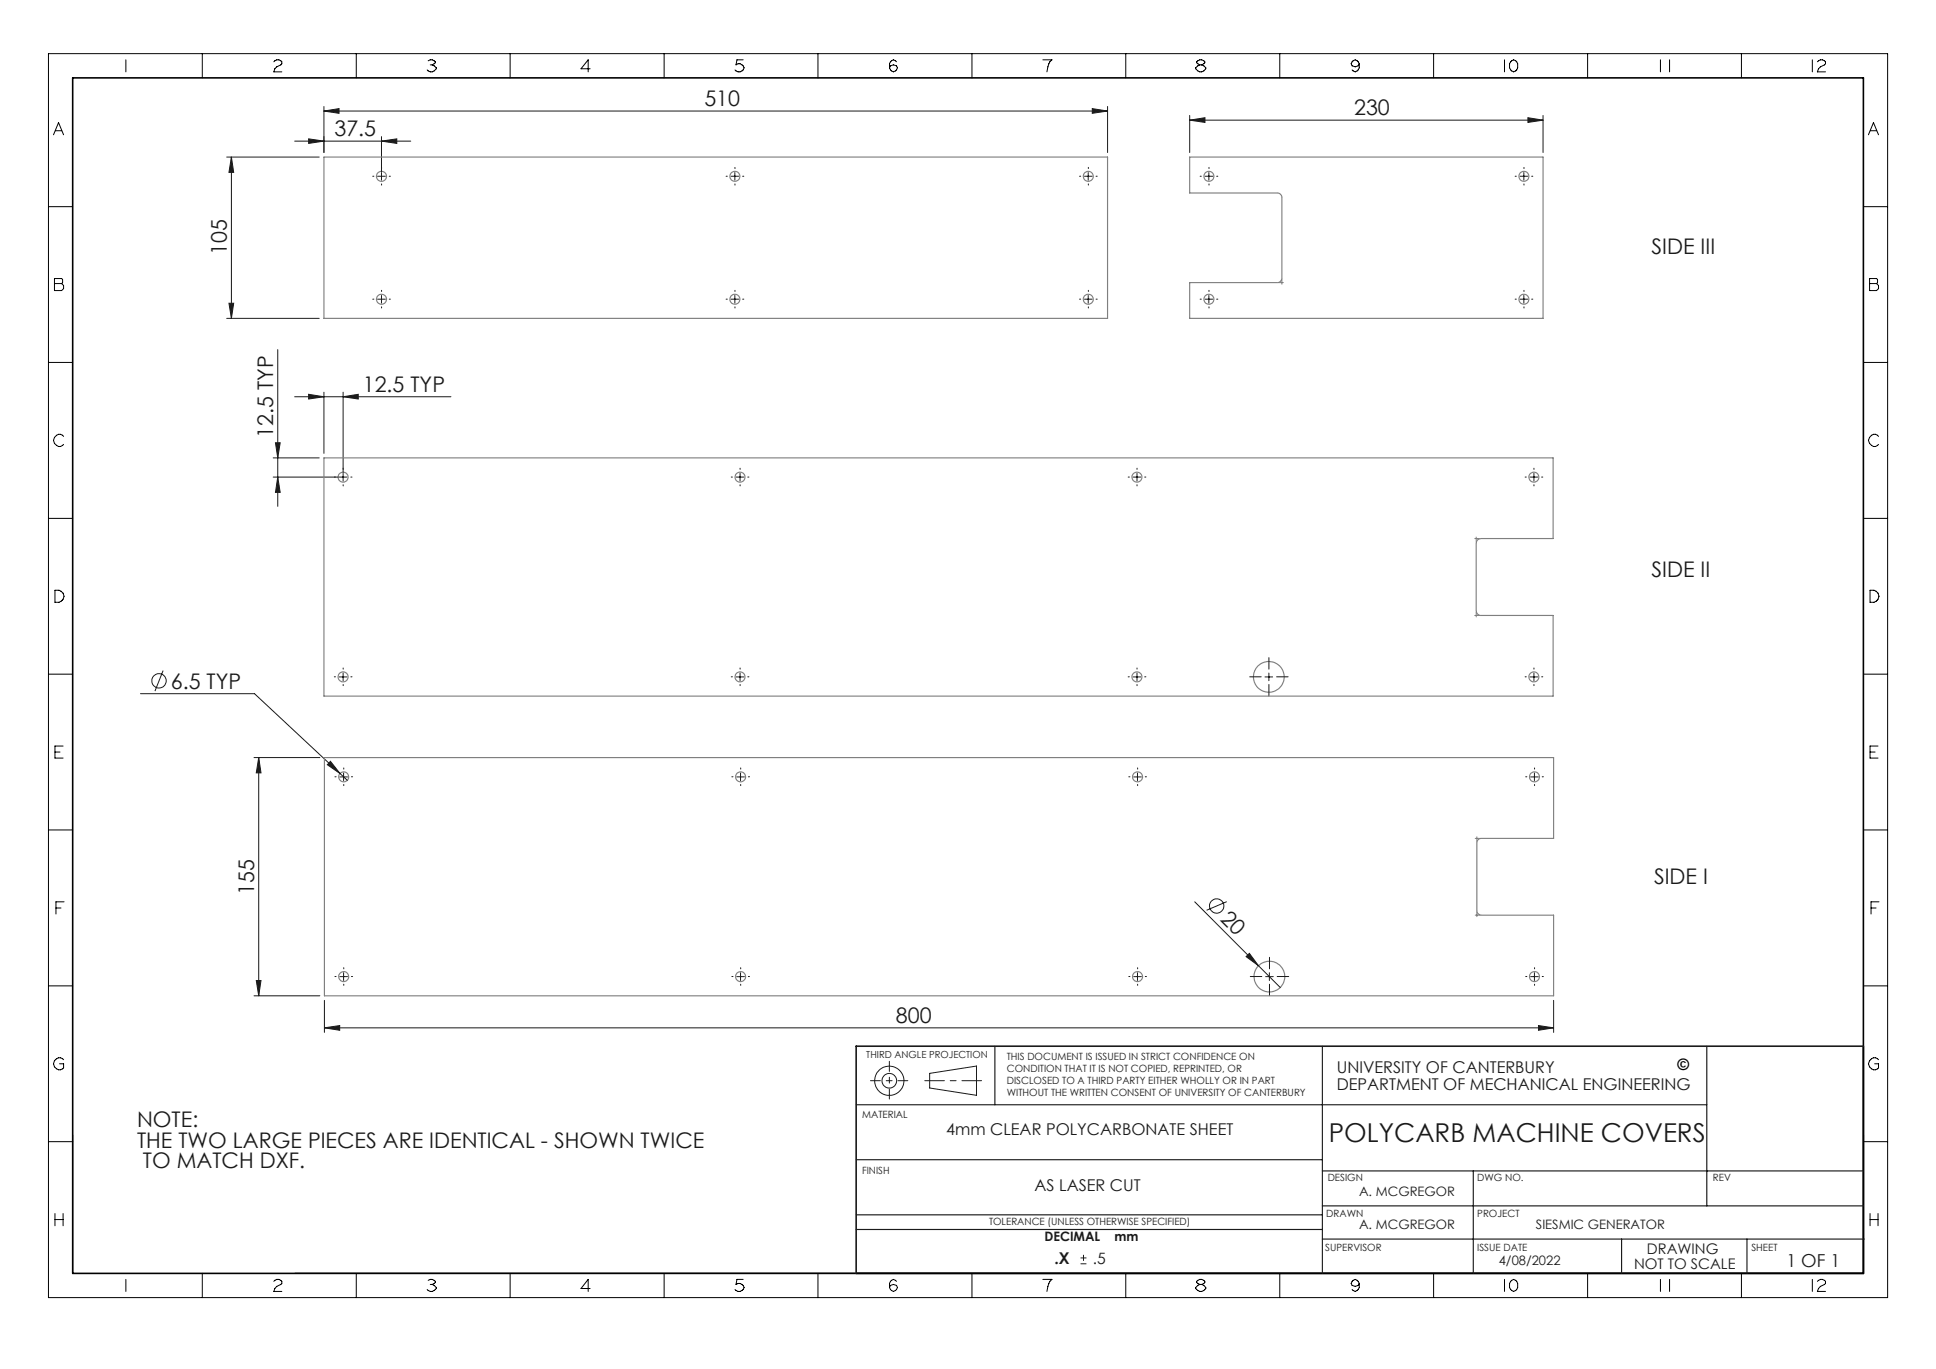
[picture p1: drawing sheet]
<svg xmlns="http://www.w3.org/2000/svg" width="420mm" height="297mm" viewBox="0 0 420 297" stroke-linecap="round" stroke-linejoin="round" font-family="sans-serif">
<g fill="none" stroke="#191924" stroke-width=".22">
<path d="M49.2 34.1h20.1M50.2 34.1v35M50.2 34.1l.5 3.3h-1zM63.9 30.6h25.2M67 30.1l3.3 .5-3.3 .5zM70.3 24.1l3.3-.5v1zM70.3 23.1v10M70.3 24.1h170M81.9 38.2h1.7M82.8 30.6l3.3-.5v1zM82.8 29.6v7.6M82.8 37.4v1.7"/>
<path d="M158.6 38.2h1.7M159.4 37.4v1.7M235.3 38.2h1.6M236.1 37.4v1.7M237 23.6l3.3 .5-3.3 .5zM240.3 23.1v10M258.1 26.1l3.3-.6v1.1zM258.1 25v8.1M258.1 26.1h76.7M261.4 38.2h1.7M262.3 37.4v1.7M329.8 38.2h1.6"/>
<path d="M330.6 37.4v1.7M331.5 25.5l3.3 .6-3.3 .5zM334.8 25v8.1M49.2 69.1h20.1M49.7 65.8h1l-.5 3.3zM60.3 75.8v34.1M81.9 64.9h1.7M82.8 64.1v1.7M158.6 64.9h1.7M159.4 64.1v1.7M235.3 64.9h1.6M236.1 64.1v1.7"/>
<path d="M261.4 64.9h1.7M262.3 64.1v1.7M329.8 64.9h1.6M330.6 64.1v1.7M59.3 99.3h10M59.8 96.1h1l-.5 3.2zM63.9 86.1h33.9M67 85.5l3.3 .6-3.3 .5zM70.3 85.1v13.3M74.4 86.1l3.3-.6v1.1zM74.4 85.1v17.4M59.3 103.5h14.1"/>
<path d="M60.3 103.5l.5 3.3h-1zM73.6 103.5h1.6M74.4 102.7v1.6M159.7 103.5h1.7M160.5 102.7v1.6M245.8 103.5h1.7M246.7 102.7v1.6M331.9 103.5h1.7M332.8 102.7v1.6M30.5 150.5h24.7l20.2 18.8M35.4 145.5l-1.8 4.4M73.6 146.9h1.6"/>
<path d="M74.4 146v1.7M159.7 146.9h1.7M160.5 146v1.7M245.8 146.9h1.7M246.7 146v1.7M274.4 146.9h1.7M275.3 146v1.7M331.9 146.9h1.7M332.8 146v1.7M55.1 164.4h14.3M56.1 164.4v51.6M56.1 164.4l.5 3.3h-1z"/>
<path d="M71.7 165.2l2.1 2.6-2.8-1.9zM73.7 168.6h1.7M74.5 167.7v1.7M159.8 168.6h1.7M160.7 167.7v1.7M246 168.6h1.6M246.8 167.7v1.7M332.1 168.6h1.6M332.9 167.7v1.7M259.2 195.6l13.8 13.9M266.1 195.6l-4.3 1.9M55.1 216h14.3"/>
<path d="M55.6 212.7h1l-.5 3.3zM70.4 217v7M73.7 211.9h1.7M74.5 211v1.7M159.8 211.9h1.7M160.7 211v1.7M246 211.9h1.6M246.8 211v1.7M270.3 207.5l.7-.7 2 2.7zM273 209.5l4.7 4.7M274.6 211.9h1.6M275.4 211v1.7"/>
<path d="M332.1 211.9h1.6M332.9 211v1.7M337 217v7M70.4 223l3.3-.5v1zM70.4 223h266.6M201.7 232.9l10.1-1.6v6.3l-10.1-1.6zM333.8 222.5l3.2 .5-3.2 .5zM234.4 274.2h1.3M234.4 272.9h1.3M235.1 272.2v1.3"/>
<circle cx="34.5" cy="147.7" r="1.55"/>
<circle cx="264" cy="196.6" r="1.55"/>
<circle cx="192.9" cy="234.5" r="3.2"/>
<circle cx="192.9" cy="234.5" r="1.58"/>
</g>
<g fill="none" stroke="#808080" stroke-width=".25">
<path d="M70.3 34.1h170v35h-170zM258.1 34.1h76.7v35h-76.7v-7.8h19a1.02 1.02 0 0 0 1-1v-17.4a1.02 1.02 0 0 0-1-1h-19zM70.3 99.3h266.6v17.5l-15.8 .1a.97 .97 0 0 0-.8 1v14.8a.97 .97 0 0 0 1 .8h15.6v17.5h-266.6zM70.4 164.4h266.6v17.5h-15.8a.97 .97 0 0 0-.8 1v14.7a1.02 1.02 0 0 0 1 .9h15.6v17.5h-266.6z"/>
<circle cx="82.8" cy="38.3" r="1.08"/>
<circle cx="159.4" cy="38.3" r="1.08"/>
<circle cx="236.1" cy="38.3" r="1.09"/>
<circle cx="262.2" cy="38.3" r="1.08"/>
<circle cx="330.6" cy="38.3" r="1.08"/>
<circle cx="82.8" cy="64.9" r="1.08"/>
<circle cx="159.4" cy="64.9" r="1.08"/>
<circle cx="236.1" cy="64.9" r="1.09"/>
<circle cx="262.2" cy="64.9" r="1.08"/>
<circle cx="330.6" cy="64.9" r="1.08"/>
<circle cx="74.4" cy="103.5" r="1.08"/>
<circle cx="160.5" cy="103.5" r="1.08"/>
<circle cx="246.7" cy="103.5" r="1.08"/>
<circle cx="332.8" cy="103.5" r="1.08"/>
<circle cx="74.4" cy="146.8" r="1.08"/>
<circle cx="160.5" cy="146.8" r="1.08"/>
<circle cx="246.7" cy="146.8" r="1.08"/>
<circle cx="275.3" cy="146.8" r="3.3"/>
<circle cx="332.8" cy="146.8" r="1.08"/>
<circle cx="74.6" cy="168.5" r="1.08"/>
<circle cx="160.7" cy="168.5" r="1.09"/>
<circle cx="246.8" cy="168.5" r="1.08"/>
<circle cx="332.9" cy="168.5" r="1.08"/>
<circle cx="74.6" cy="211.9" r="1.08"/>
<circle cx="160.7" cy="211.9" r="1.09"/>
<circle cx="246.8" cy="211.9" r="1.08"/>
<circle cx="275.4" cy="211.9" r="3.3"/>
<circle cx="332.9" cy="211.9" r="1.08"/>
</g>
<g fill="none" stroke="#000" stroke-width=".22">
<path d="M10.5 11.6h399v269.9h-399zM27.3 13v2.6M43.9 11.6v5.3M59.4 13.4a.92 .92 0 0 1 1-.4 .92 .92 0 0 1 .7 .8l-1.5 1.1-.2 .7h1.7M77.3 11.6v5.3M92.9 13.2a.96 .96 0 0 1 1.5 .4l-.6 .5M93.3 14.1h.5M93.8 14.1l.9 .6a1.11 1.11 0 0 1-.9 .9 1.11 1.11 0 0 1-1.1-.4M110.7 11.6v5.3M128 14.9h-2l1.6-1.9v2.6M144.1 11.6v5.3M161.2 13h-1.3l-.2 1.1a1.08 1.08 0 0 1 1.7 .6 1.11 1.11 0 0 1-.8 .9 1.11 1.11 0 0 1-1.1-.4"/>
<path d="M177.4 11.6v5.3M193.2 14.3l.6-.2 .7 .2a.87 .87 0 0 1-.7 1.3 .87 .87 0 0 1-.6-1.3zM194.5 13.4l-.2-.2a.87 .87 0 0 0-1.3 .6v.9M210.9 11.6v5.3M226.2 13h2a3.4 3.4 0 0 0-1.1 2.6M244.2 11.6v5.3M260.3 14.1l-.7-.5a.92 .92 0 0 1 .9-.6 .92 .92 0 0 1 .9 .6l-.7 .5M260.3 14.1l-.9 .6a1.11 1.11 0 0 0 1.1 .9 1.11 1.11 0 0 0 1.1-.9l-.9-.6M260.3 14.1h.4M277.6 11.6v5.3M293.3 13.4l.2-.2a.91 .91 0 0 1 1.4 .6l-.3 .5-.6 .2-.7-.2-.2-.5zM294.9 13.8v.9a.91 .91 0 0 1-1.4 .7l-.2-.2"/>
<path d="M311 11.6v5.3M326.4 13v2.6M327.7 13.4l.2-.2a.87 .87 0 0 1 1.3 .6v.9a.87 .87 0 0 1-1.3 .7l-.4-.7v-.9zM344.4 11.6v5.3M360.2 13v2.6M362.2 13v2.6M377.8 11.6v5.3M393.2 13v2.6M394.3 13.4a1.1 1.1 0 0 1 1.7 0v.4l-1.1 .7-.4 .4-.2 .7h1.7M11.6 29.2l1.1-2.6 1.1 2.6M12 28.4h1.4M405.3 29.2l1.1-2.6 1.1 2.6"/>
<path d="M405.8 28.4h1.3M10.5 44.8h5.3M404.2 44.8h5.3M10.5 78.6h5.3M11.8 60.4h1.6l.2 .2v.7l-.2 .2 .4 .4v.7l-.4 .4h-1.6zM11.8 61.5h1.6M404.2 78.6h5.3M405.6 60.4h1.5l.2 .2v.7l-.2 .2 .4 .4v.7l-.4 .4h-1.5zM405.6 61.5h1.5M13.8 94.7a1.29 1.29 0 0 0-2.1 .3 1.29 1.29 0 0 0 1 1.9h.4l.7-.5M407.5 94.7a1.25 1.25 0 0 0-1.9 .1 1.25 1.25 0 0 0 .4 1.8 .98 .98 0 0 0 1.5-.2M10.5 112.5h5.3"/>
<path d="M404.2 112.5h5.3M11.9 128.1a1.56 1.56 0 0 1 2 1.3 1.57 1.57 0 0 1-2 1.3zM405.7 128.1a1.51 1.51 0 0 1 1.9 1.3 1.55 1.55 0 0 1-1.9 1.3zM10.5 146.3h5.3M404.2 146.3h5.3M11.9 163.2h1.1M13.7 161.9h-1.8v2.6h1.8M405.7 163.2h1.1M407.4 161.9h-1.7v2.6h1.7M10.5 180.1h5.3M12.1 197h1.1M13.9 195.6h-1.8v2.7"/>
<path d="M404.2 180.1h5.3M405.9 197h1.1M407.6 195.6h-1.7v2.7M10.5 213.9h5.3M404.2 213.9h5.3M13.8 229.9a1.26 1.26 0 0 0-1.8 0 1.26 1.26 0 0 0 0 1.8 1.26 1.26 0 0 0 1.8 0v-.9h-.9M407.5 229.9a1.27 1.27 0 0 0-1.8 0 1.27 1.27 0 0 0 0 1.8 1.27 1.27 0 0 0 1.8 0v-.9h-.8M10.5 247.7h5.3M15.8 246.2v30M404.2 247.7h5.3M404.3 246.2v30h-340.3M11.9 263.3v2.6"/>
<path d="M11.9 264.6h1.8M13.7 263.3v2.6M27.3 277.6v2.6M43.9 276.3v5.2M59.4 278a.92 .92 0 0 1 1-.5 .92 .92 0 0 1 .7 .9l-1.1 .7-.4 .4-.2 .7h1.7M77.3 276.3v5.2M92.9 277.8a.95 .95 0 0 1 1.5 .4l-.6 .5M93.3 278.7h.5M93.8 278.7l.9 .6a1.14 1.14 0 0 1-2 .4M110.7 276.3v5.2M128 279.5h-2l1.6-1.9v2.6M144.1 276.3v5.2"/>
<path d="M161.2 277.6h-1.3l-.2 1.1a1.11 1.11 0 0 1 1.7 .6 1.11 1.11 0 0 1-.8 .9 1.11 1.11 0 0 1-1.1-.5M177.4 276.3v5.2M193.2 278.9l.6-.2 .7 .2a.87 .87 0 0 1-.7 1.3 .87 .87 0 0 1-.6-1.3zM194.5 278l-.2-.2a.87 .87 0 0 0-1.3 .6v.9M210.9 276.3v5.2M226.2 277.6h2a3.6 3.6 0 0 0-1.1 2.6M244.2 276.3v5.2M260.3 278.7l-.9 .6a1.12 1.12 0 0 0 1.1 .9 1.12 1.12 0 0 0 1.1-.9l-.4-.4-.5-.2M260.3 278.7h.4M260.3 278.7l-.7-.5a.91 .91 0 0 1 .9-.7 .91 .91 0 0 1 .9 .7l-.7 .5M277.6 276.3v5.2M293.3 278l.2-.2a.91 .91 0 0 1 1.4 .6l-.3 .5-.6 .2-.7-.2-.2-.5z"/>
<path d="M294.9 278.4v.9a.89 .89 0 0 1-.7 .7 .89 .89 0 0 1-.9-.3M311 276.3v5.2M326.4 277.6v2.6M327.7 278l.2-.2a.87 .87 0 0 1 1.3 .6v.9a.88 .88 0 0 1-.8 .9 .88 .88 0 0 1-.9-.9v-.9zM344.4 276.3v5.2M360.2 277.6v2.6M362.2 277.6v2.6M377.8 276.3v5.2M393.2 277.6v2.6M394.3 278a1.1 1.1 0 0 1 1.7 0v.4l-1.1 .7-.4 .4-.2 .7h1.7M405.7 264.6h1.7M405.7 263.3v2.6"/>
<path d="M407.4 263.3v2.6"/>
</g>
<path d="M15.8 16.9h388.4v259.4h-388.4z" fill="none" stroke="#000" stroke-width=".35"/>
<path d="M200.6 234.5h12.3" fill="none" stroke="#191924" stroke-width=".22" stroke-dasharray="15.2 1.3 1.3 1.3" stroke-dashoffset="11"/>
<path d="M188.8 234.5h8.1M192.9 230.3v8.1" fill="none" stroke="#191924" stroke-width=".22" stroke-dasharray="15.2 1.3 1.3 1.3" stroke-dashoffset="13.1"/>
<g fill="none" stroke="#191924" stroke-width=".25">
<path d="M185.7 239.7h184.6M215.8 227v12.7M286.9 227v49.3M370.3 227v34.6M185.7 251.6h101.2M286.9 254h117.3M319.6 254v22.3M185.7 263.6h101.2M185.7 266.7h101.2M286.9 261.6h117.3M286.9 268.8h117.6M351.8 268.8v7.5"/>
<path d="M379 268.8v7.5"/>
</g>
<path d="M404.2 227h-218.5v49.3" fill="none" stroke="#191924" stroke-width=".35"/>
<path d="M277.4 61.3h1M278.1 60.6v1.1M319.9 116.8h1M320.3 116.5v1M319.9 133.5h1M320.3 132.9v.9M320 181.9h1.1M320 198.5h1.1M320.4 181.5v1M320.4 197.9v1" fill="none" stroke="#808080" stroke-width=".22"/>
<g fill="none" stroke="#191924" stroke-width=".22" stroke-dasharray="15.2 1.3 1.3 1.3">
<path d="M81.1 38.2h-.2M82.8 36.6v-.3M82.8 39.9v.3M84.4 38.2h.3M157.8 38.2h-.3M159.4 36.6v-.3M159.4 39.9v.3M161.1 38.2h.3M234.4 38.2h-.2M236.1 36.6v-.3M236.1 39.9v.3M237.8 38.2h.2"/>
<path d="M260.6 38.2h-.2M262.3 36.6v-.3M262.3 39.9v.3M263.9 38.2h.3M328.9 38.2h-.2M330.6 36.6v-.3M330.6 39.9v.3M332.3 38.2h.2M81.1 64.9h-.2M82.8 63.2v-.2M82.8 66.6v.2M84.4 64.9h.3"/>
<path d="M157.8 64.9h-.3M159.4 63.2v-.2M159.4 66.6v.2M161.1 64.9h.3M234.4 64.9h-.2M236.1 63.2v-.2M236.1 66.6v.2M237.8 64.9h.2M260.6 64.9h-.2M262.3 63.2v-.2M262.3 66.6v.2M263.9 64.9h.3"/>
<path d="M328.9 64.9h-.2M330.6 63.2v-.2M330.6 66.6v.2M332.3 64.9h.2M72.8 103.5h-.3M74.4 101.8v-.2M74.4 105.2v.2M76.1 103.5h.3M158.9 103.5h-.3M160.6 101.8v-.2M160.6 105.2v.2M162.2 103.5h.3"/>
<path d="M245 103.5h-.2M246.7 101.8v-.2M246.7 105.2v.2M248.3 103.5h.3M331.1 103.5h-.2M332.8 101.8v-.2M332.8 105.2v.2M334.4 103.5h.3M72.8 146.8h-.3M74.4 145.2v-.3M74.4 148.5v.2M76.1 146.8h.3"/>
<path d="M158.9 146.8h-.3M160.6 145.2v-.3M160.6 148.5v.2M162.2 146.8h.3M245 146.8h-.2M246.7 145.2v-.3M246.7 148.5v.2M248.3 146.8h.3M273.6 146.8h-2.5M275.3 145.2v-2.5M275.3 148.5v2.5M276.9 146.8h2.5"/>
<path d="M331.1 146.8h-.2M332.8 145.2v-.3M332.8 148.5v.2M334.4 146.8h.3M72.9 168.5h-.2M74.6 166.9v-.3M74.6 170.2v.2M76.2 168.5h.3M159 168.5h-.2M160.7 166.9v-.3M160.7 170.2v.2M162.4 168.5h.2"/>
<path d="M245.1 168.5h-.2M246.8 166.9v-.3M246.8 170.2v.2M248.5 168.5h.2M331.2 168.5h-.2M332.9 166.9v-.3M332.9 170.2v.2M334.6 168.5h.2M72.9 211.9h-.2M74.6 210.2v-.3M74.6 213.5v.3M76.2 211.9h.3"/>
<path d="M159 211.9h-.2M160.7 210.2v-.3M160.7 213.5v.3M162.4 211.9h.2M245.1 211.9h-.2M246.8 210.2v-.3M246.8 213.5v.3M248.5 211.9h.2M273.7 211.9h-2.5M275.4 210.2v-2.5M275.4 213.5v2.5M277.1 211.9h2.5"/>
<path d="M331.2 211.9h-.2M332.9 210.2v-.3M332.9 213.5v.3M334.6 211.9h.2"/>
</g>
<g fill="#191924">
<path d="M270.3 207.5l.7-.7 2 2.7z"/>
<path d="M71.7 165.2l2.1 2.6-2.8-1.9z"/>
<path d="M70.3 24.1l3.3-.5v1zM237 23.6l3.3 .5-3.3 .5zM258.1 26.1l3.3-.6v1.1zM331.5 25.5l3.3 .6-3.3 .5z"/>
<path d="M70.4 223l3.3-.5v1zM333.8 222.5l3.2 .5-3.2 .5z"/>
<path d="M74.4 86.1l3.3-.6v1.1zM67 85.5l3.3 .6-3.3 .5zM82.8 30.6l3.3-.5v1zM67 30.1l3.3 .5-3.3 .5z"/>
<path d="M55.6 212.7h1l-.5 3.3zM56.1 164.4l.5 3.3h-1zM49.7 65.8h1l-.5 3.3zM50.2 34.1l.5 3.3h-1z"/>
<path d="M60.3 103.5l.5 3.3h-1zM59.8 96.1h1l-.5 3.2z"/>
</g>
<text font-size="5.6" fill="#191924" x="288.3" y="247.9">POLYCARB MACHINE COVERS</text>
<g font-size="4.7" fill="#191924">
<text x="152.8" y="23.1">510</text>
<text x="72.5" y="29.6">37.5</text>
<text x="293.8" y="25">230</text>
<text x="49.2" y="55.3" transform="rotate(-90 49.2 55.3)">105</text>
<text x="358.3" y="55.1">SIDE III</text>
<text x="78.7" y="85">12.5 TYP</text>
<text x="59.3" y="95" transform="rotate(-90 59.3 95)">12.5 TYP</text>
<text x="358.3" y="125.1">SIDE II</text>
<text x="37.1" y="149.4">6.5 TYP</text>
<text x="358.8" y="191.8">SIDE I</text>
<text x="55.1" y="194.2" transform="rotate(-90 55.1 194.2)">155</text>
<text x="264.6" y="199.6" transform="rotate(45 264.6 199.6)">20</text>
<text x="194.4" y="222">800</text>
<text x="29.7" y="244.4">NOTE:</text>
<text x="29.7" y="249">THE TWO LARGE PIECES ARE IDENTICAL - SHOWN TWICE</text>
<text x="31" y="253.5">TO MATCH DXF.</text>
</g>
<text font-size="3.9" fill="#191924" x="387.5" y="274.9">1 OF 1</text>
<g font-size="3.5" fill="#191924">
<text x="290" y="232.9">UNIVERSITY OF CANTERBURY</text>
<text x="290" y="236.4">DEPARTMENT OF MECHANICAL ENGINEERING</text>
<text x="205.3" y="246.2">4mm CLEAR POLYCARBONATE SHEET</text>
<text x="224.4" y="258.4">AS LASER CUT</text>
<text x="228.8" y="274.2">.X</text>
</g>
<text font-size="3.4" x="363.9" y="232.1">©</text>
<text font-size="3.4" fill="#191924" x="237.1" y="274.2">.5</text>
<g font-size="3.2" fill="#191924">
<text x="354.5" y="275.2">NOT TO SCALE</text>
<text x="357.3" y="272.1">DRAWING</text>
</g>
<g font-size="2.8" fill="#191924">
<text x="294.8" y="259.5">A. MCGREGOR</text>
<text x="226.6" y="269.3">DECIMAL</text>
<text x="241.8" y="269.3">mm</text>
<text x="294.8" y="266.6">A. MCGREGOR</text>
<text x="333.2" y="266.6">SIESMIC GENERATOR</text>
<text x="325.1" y="274.4">4/08/2022</text>
</g>
<g font-size="2.2" fill="#191924">
<text x="218.4" y="229.9">THIS DOCUMENT IS ISSUED IN STRICT CONFIDENCE ON</text>
<text x="218.4" y="232.5">CONDITION THAT IT IS NOT COPIED, REPRINTED, OR</text>
<text x="218.4" y="235.2">DISCLOSED TO A THIRD PARTY EITHER WHOLLY OR IN PART</text>
<text x="218.4" y="237.8">WITHOUT THE WRITTEN CONSENT OF UNIVERSITY OF CANTERBURY</text>
<text x="187" y="242.6">MATERIAL</text>
<text x="187" y="254.6">FINISH</text>
<text x="288" y="256.2">DESIGN</text>
<text x="320.5" y="256.2">DWG NO.</text>
<text x="371.6" y="256.2">REV</text>
<text x="214.6" y="265.8">TOLERANCE (UNLESS OTHERWISE SPECIFIED)</text>
<text x="287.7" y="264">DRAWN</text>
<text x="320.5" y="264">PROJECT</text>
<text x="287.5" y="271.4">SUPERVISOR</text>
<text x="320.5" y="271.4">ISSUE DATE</text>
<text x="380" y="271.4">SHEET</text>
</g>
<text font-size="2.1" fill="#191924" x="187.9" y="229.6">THIRD ANGLE PROJECTION</text>
</svg>
